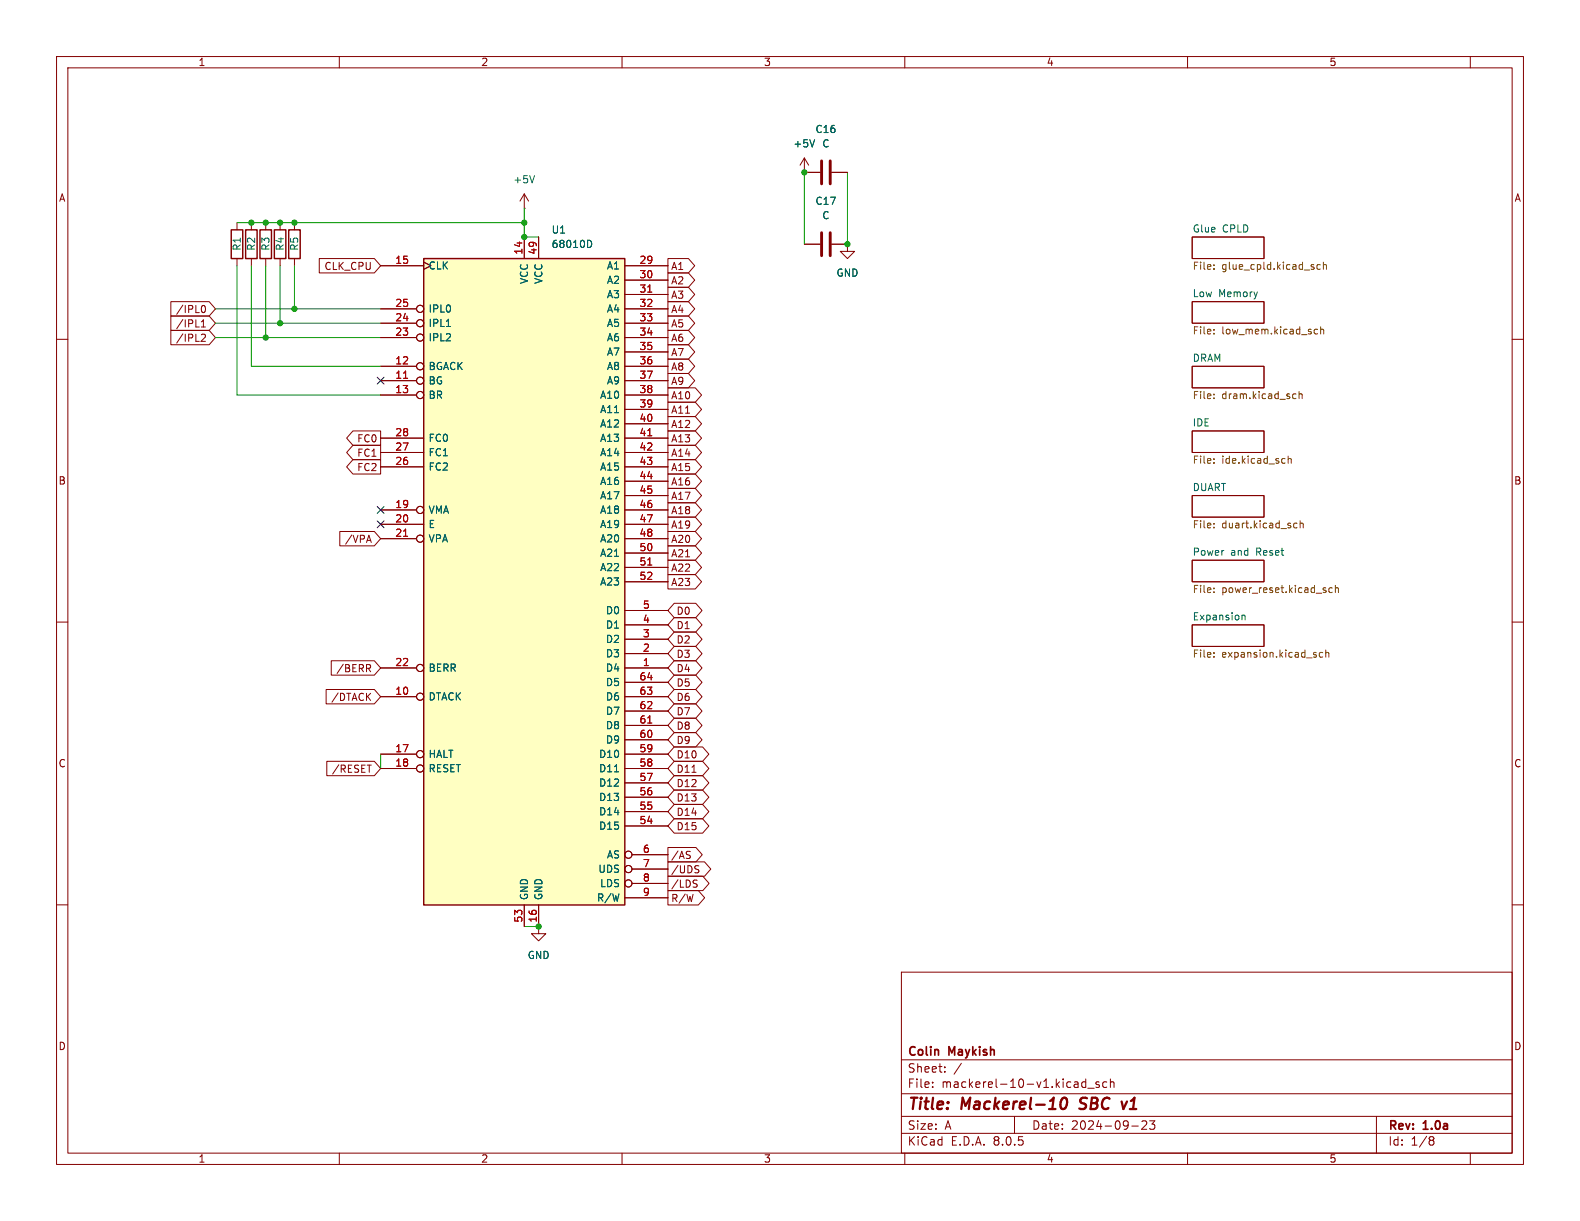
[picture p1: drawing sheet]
<svg xmlns="http://www.w3.org/2000/svg" width="279mm" height="216mm" viewBox="0 0 279 216" stroke-linecap="round" stroke-linejoin="round" font-family="sans-serif">
<g fill="none" stroke="#840000" stroke-width=".18">
<path d="M10 10h259.4v195.9h-259.4zM12 12h255.4v191.9h-255.4zM60 10v2M110 10v2M160 10v2M210 10v2M260 10v2M142.2 30.5h.1M142.2 27.9l-.7 1.3M142.2 27.9v2.6M142.2 27.9l.8 1.3M10 60h2"/>
<path d="M149.9 43.2v1.3h1.2l-1.2 1.2-1.3-1.2h1.3M149.9 43.2h.1M210.8 41.9h12.7v3.8h-12.7zM210.8 53.3h12.7v3.9h-12.7zM267.4 60h2M210.8 64.8h12.7v3.8h-12.7zM210.8 76.2h12.7v3.8h-12.7zM210.8 87.6h12.7v3.8h-12.7zM210.8 99.1h12.7v3.8h-12.7zM10 110h2M210.8 110.5h12.7v3.8h-12.7zM267.4 110h2"/>
<path d="M10 160h2M267.4 160h2M95.2 163.8v1.3h1.3l-1.3 1.3-1.2-1.3h1.2M95.2 163.8h.1M159.4 171.9h108v32h-108zM159.4 197.4h108M159.4 193.4h108M159.4 187.4h108M164.9 192.1v.2M164.9 191.4v.1M167.1 189.4v.2M167.1 188.7v.1"/>
<path d="M170 188l-1.3 1.9M179.4 197.4v3M191.3 192l.3 .3 .4-.1M192 190.8v1.5M192 191.4l-.4-.1-.3 .3M192.4 192.4h1.1M194.4 191.4l-.4-.1-.2 .2 .1 .2 .5 .2v.3h-.6M195.7 191.4l-.4-.1-.3 .3v.4l.1 .2h.6M196.4 191.4l.2-.1 .3 .1 .1 .9M196.4 190.8v1.5M200.1 199.1h1.2M201.9 198.3l.6-.1 .2 .1 .1 .3-.9 1.1h.9"/>
<path d="M203.3 198.2h.9l-.5 .6 .4 .1v.6l-.2 .2h-.4l-.2-.2M243.4 197.4v6.5M60 203.9v2M110 203.9v2M159.4 200.4h108M160 203.9v2M210 203.9v2M253 201h.3l.3 .3-.3 .3M253 201.6h.3M253.3 201.6l.2 .2 .1 .4-.3 .3h-.3M260 203.9v2"/>
</g>
<path d="M187.8 194.3a.46 .46 0 0 1 .5-.2 .46 .46 0 0 1 .4 .4 1.15 1.15 0 0 1-.8 1.6l-.2-.1a1.54 1.54 0 0 1 .1-1.7zM190.9 196l.2 .1M191.2 194.3l-.2 .4 .1 .2M199.3 194.8l-.6 1.3" fill="none" stroke="#840000" stroke-width=".4"/>
<g fill="none" stroke="#725600" stroke-width=".18">
<path d="M214.7 47.5v.1M214.7 46.8v.2M214.7 58.3v.1M214.7 58.9v.2M232.4 58.9l.2 .2 .4-.1M233 58.3l-.4-.1-.2 .1M233.5 46.8h-.4l-.2 .2 .1 .6h.5M233.5 58.3l.2-.1 .3 .1 .1 .8M233.5 57.8v1.3M234 46.9l.2-.1h.3l.1 .8M234 46.4v1.2M214.7 69.7v.1"/>
<path d="M214.7 70.4v.1M228.8 69.6l.4 .1M229.2 70.4l-.4 .1M229.7 69.8l.2-.2 .3 .1 .1 .8M229.7 69.2v1.3M214.7 81.1v.2M214.7 81.8v.1M214.7 92.6v.1M214.7 93.2v.1M227.8 80.6v1.3M227.8 81.2l.2-.1h.3v.8M228.9 93.3h.5"/>
<path d="M228.9 92.6h.5M229.9 92.6l.2-.1 .3 .1 .1 .7M229.9 92.1v1.2M214.7 104v.1M214.7 104.7v.1M214.7 115.4v.1M214.7 116.1v.1M233.9 115.4h-.4l-.2 .2 .1 .5h.5M234.4 115.5l.2-.1h.3l.1 .8M234.4 114.9v1.3M235.6 104l-.4-.1-.2 .3 .1 .5h.5M236.1 104.1l.2-.2 .3 .1 .1 .8"/>
<path d="M236.1 103.5v1.3"/>
</g>
<path d="M144.1 24.7l-.5 1.3M219.6 108.8v.8M219.6 108.9l.2-.1h.3l.1 .8" fill="none" stroke="#006464" stroke-width=".18"/>
<path d="M74.9 45.7h35.6v114.3h-35.6z" fill="#ffffc2"/>
<path d="M40.9 40.6h2v5.1h-2zM43.4 40.6h2.1v5.1h-2.1zM46 40.6h2v5.1h-2zM48.5 40.6h2v5.1h-2zM51.1 40.6h2v5.1h-2zM74.9 45.7h35.6v114.3h-35.6z" fill="none" stroke="#840000" stroke-width=".25"/>
<g fill="none" stroke="#840000" stroke-width=".18">
<path d="M41.9 39.4v1.2M44.4 39.4v1.2M47 39.4v1.2M49.5 39.4v1.2M52.1 39.4v1.2M92.7 36.8h.1M92.7 34.3v2.5M92.7 34.3l-.8 1.3M92.7 34.3l.8 1.3M142.2 30.5h.1M142.2 30.5h2.8M147.1 30.5h2.8"/>
<path d="M30.2 55.9h6.8l1.1 1.3-1.1 1.2h-6.8zM30.2 58.4h6.8l1.1 1.3-1.1 1.3h-6.8zM30.2 53.3h6.8l1.1 1.3-1.1 1.3h-6.8zM35.6 57.8h.7M35.6 56.9l.4-.3v1.2M35.7 59.2l.4-.1 .2 .4-.8 .9h.8M35.7 54.3l.2-.3a.68 .68 0 0 1 .4 .6 .68 .68 0 0 1-.4 .7l-.2-.3M41.9 45.7v1.3M44.4 45.7v1.3M47 45.7v1.3M49.5 45.7v1.3M52.1 45.7v1.3"/>
<path d="M56.5 45.7h9.7l1.1 1.3-1.1 1.3h-9.7zM67.3 47h7.6M67.3 59.7h6.4M67.3 57.2h6.4M67.3 54.6h6.4M74.9 46.4l1.3 .6-1.3 .6M92.7 41.9v3.8M95.2 41.9v3.8M110.5 47h7.6M110.5 59.7h7.6M110.5 57.2h7.6M110.5 54.6h7.6"/>
<path d="M110.5 49.5h7.6M110.5 52.1h7.6M118.1 55.9h3.6l1.2 1.3-1.2 1.2h-3.6zM118.1 45.7h3.6l1.2 1.3-1.2 1.3h-3.6zM118.1 58.4h3.6l1.2 1.3-1.2 1.3h-3.6zM118.1 50.8h3.6l1.2 1.3-1.2 1.2h-3.6zM118.1 48.3h3.6l1.2 1.2-1.2 1.3h-3.6zM118.1 53.3h3.6l1.2 1.3-1.2 1.3h-3.6zM142.2 43.2h2.8M147.1 43.2h2.8M149.9 43.2h.1M62.4 78.7h4.9v2.6h-4.9l-1.1-1.3z"/>
<path d="M62.4 76.2h4.9v2.5h-4.9l-1.1-1.2zM67.3 67.3h6.4M67.3 64.8h6.4M67.3 69.9h6.4M67.3 77.5h7.6M110.5 67.3h7.6M110.5 64.8h7.6M110.5 69.9h7.6M110.5 77.5h7.6M110.5 62.2h7.6M110.5 72.4h7.6M110.5 74.9h7.6"/>
<path d="M118.1 71.1h4.9l1.1 1.3-1.1 1.3h-4.9zM118.1 66h3.6l1.2 1.3-1.2 1.3h-3.6zM118.1 63.5h3.6l1.2 1.3-1.2 1.2h-3.6zM118.1 73.7h4.9l1.1 1.2-1.1 1.3h-4.9zM118.1 68.6h4.9l1.1 1.3-1.1 1.2h-4.9zM118.1 78.7h4.9l1.1 1.3-1.1 1.3h-4.9zM118.1 76.2h4.9l1.1 1.3-1.1 1.2h-4.9zM118.1 61h3.6l1.2 1.2-1.2 1.3h-3.6zM60.1 94h6.1l1.1 1.3-1.1 1.2h-6.1zM62.4 81.3h4.9v2.5h-4.9l-1.1-1.2zM64.9 95.6h.6M65.2 94.7l.5 1.2"/>
<path d="M67.3 90.2h6.4M67.3 92.7h7.6M67.3 95.3h6.4M67.3 82.6h7.6M67.3 80h7.6M110.5 90.2h7.6M110.5 92.7h7.6M110.5 95.3h7.6M110.5 82.6h7.6M110.5 80h7.6M110.5 85.1h7.6M110.5 87.6h7.6"/>
<path d="M110.5 97.8h7.6M118.1 96.5h4.9l1.1 1.3-1.1 1.3h-4.9zM118.1 99.1h4.9l1.1 1.2-1.1 1.3h-4.9zM118.1 81.3h4.9l1.1 1.3-1.1 1.2h-4.9zM118.1 88.9h4.9l1.1 1.3-1.1 1.2h-4.9zM118.1 86.4h4.9l1.1 1.2-1.1 1.3h-4.9zM118.1 94h4.9l1.1 1.3-1.1 1.2h-4.9zM118.1 83.8h4.9l1.1 1.3-1.1 1.3h-4.9zM118.1 91.4h4.9l1.1 1.3-1.1 1.3h-4.9zM58.6 116.8h7.6l1.1 1.3-1.1 1.3h-7.6zM65.1 118.2l.4 .6M65.3 117.5l.2 .3v.3l-.2 .1"/>
<path d="M67.3 118.1h6.4M110.5 118.1h7.6M110.5 115.6h7.6M110.5 113h7.6M110.5 110.5h7.6M110.5 108h7.6M110.5 100.3h7.6M110.5 102.9h7.6M118.1 101.6h4.9l1.1 1.3-1.1 1.2h-4.9zM119.2 114.3h3.8l1.1 1.3-1.1 1.2h-3.8l-1.1-1.2zM119.2 116.8h3.8l1.1 1.3-1.1 1.3h-3.8l-1.1-1.3zM119.2 119.4h3.8l1.1 1.3-1.1 1.2h-3.8l-1.1-1.2z"/>
<path d="M119.2 111.8h3.8l1.1 1.2-1.1 1.3h-3.8l-1.1-1.3zM119.2 106.7h3.8l1.1 1.3-1.1 1.2h-3.8l-1.1-1.2zM119.2 109.2h3.8l1.1 1.3-1.1 1.3h-3.8l-1.1-1.3zM57.7 121.9h8.5l1.1 1.3-1.1 1.3h-8.5zM57.8 134.6h8.4l1.1 1.3-1.1 1.3h-8.4zM64.9 135.3h.8M67.3 123.2h6.4M67.3 133.4h6.4M67.3 135.9h6.4M110.5 123.2h7.6M110.5 133.4h7.6M110.5 135.9h7.6"/>
<path d="M110.5 138.4h7.6M110.5 130.8h7.6M110.5 128.3h7.6M110.5 125.7h7.6M110.5 120.7h7.6M119.2 132.1h5l1.2 1.3-1.2 1.2h-5l-1.1-1.2zM119.2 139.7h5l1.2 1.3-1.2 1.2h-5l-1.1-1.2zM119.2 121.9h3.8l1.1 1.3-1.1 1.3h-3.8l-1.1-1.3zM119.2 124.5h3.8l1.1 1.2-1.1 1.3h-3.8l-1.1-1.3zM119.2 127h3.8l1.1 1.3-1.1 1.2h-3.8l-1.1-1.2zM119.2 129.5h3.8l1.1 1.3-1.1 1.3h-3.8l-1.1-1.3zM119.2 137.2h5l1.2 1.2-1.2 1.3h-5l-1.1-1.3z"/>
<path d="M119.2 134.6h5l1.2 1.3-1.2 1.3h-5l-1.1-1.3zM122.4 136.6h.7M110.5 146.1h7.6M110.5 143.5h7.6M110.5 141h7.6M110.5 158.8h7.6M111.8 151.1h6.3M111.8 153.7h6.3M111.8 156.2h6.3M118.1 152.4h6.5l1.1 1.3-1.1 1.2h-6.5zM118.1 157.5h5.4l1.1 1.3-1.1 1.2h-5.4zM118.1 149.9h5l1.1 1.2-1.1 1.3h-5z"/>
<path d="M118.1 154.9h6.2l1.1 1.3-1.1 1.3h-6.2zM119.2 144.8h5l1.2 1.3-1.2 1.2h-5l-1.1-1.2zM119.2 142.2h5l1.2 1.3-1.2 1.3h-5l-1.1-1.3zM121.9 150.5l.2 .1M122 151.3l.1 .1-.1 .3M122.8 155.6l.5 .1M123 156.3l.3 .2-.3 .4M123.1 153.1h.5M123.3 153.7l.3 .3-.3 .3M92.7 160v3.8M95.2 163.8h.1M95.2 160v3.8"/>
<circle cx="74.3" cy="59.7" r=".63"/>
<circle cx="74.3" cy="57.1" r=".63"/>
<circle cx="74.3" cy="54.6" r=".63"/>
<circle cx="74.3" cy="67.3" r=".63"/>
<circle cx="74.3" cy="64.8" r=".63"/>
<circle cx="74.3" cy="69.8" r=".63"/>
<circle cx="74.3" cy="90.2" r=".63"/>
<circle cx="74.3" cy="95.2" r=".63"/>
<circle cx="74.3" cy="118.1" r=".63"/>
<circle cx="74.3" cy="123.2" r=".63"/>
<circle cx="74.3" cy="133.3" r=".63"/>
<circle cx="74.3" cy="135.9" r=".63"/>
<circle cx="111.1" cy="151.1" r=".63"/>
<circle cx="111.1" cy="156.2" r=".63"/>
<circle cx="111.1" cy="153.7" r=".63"/>
</g>
<path d="M114.5 51.7h.8M71.4 66.9h.7M114.5 77.1h.8M71.4 94.8h.7M114.5 99.9h.8M114.5 127.9h.8" fill="none" stroke="#a90000" stroke-width=".18"/>
<path d="M94.5 31.1l-.4 1.2M144.1 24.7l-.5 1.3M78.9 57.7h.8M103.9 42.5a.64 .64 0 0 1 .7 .6 .64 .64 0 0 1-.7 .7M108.7 136.5h.7" fill="none" stroke="#006464" stroke-width=".18"/>
<path d="M145.3 28.4v4.1M146.8 28.4v4.1M145.3 41.1v4.1M146.8 41.1v4.1" fill="none" stroke="#840000" stroke-width=".51"/>
<g fill="none" stroke="#009600" stroke-width=".18">
<path d="M41.9 39.4h50.8M92.7 36.8v5.1h2.5M142.2 30.5v12.7M149.9 30.5v12.7M38.1 57.2h29.2M38.1 59.7h29.2M38.1 54.6h29.2M41.9 47v22.9h25.4M44.4 47v17.8h22.9M47 47v12.7M49.5 47v10.2M52.1 47v7.6"/>
<path d="M67.3 133.4v2.5M92.7 163.8h2.5"/>
</g>
<path d="M66.7 66.7l1.2 1.2M67.9 66.7l-1.2 1.2M66.7 92.1l1.2 1.2M66.7 89.6l1.2 1.2M67.9 92.1l-1.2 1.2M67.9 89.6l-1.2 1.2" fill="none" stroke="#000084" stroke-width=".18"/>
<g fill="#009600" stroke="#009600" stroke-width=".18">
<circle cx="52.1" cy="54.6" r=".46"/>
<circle cx="49.5" cy="57.2" r=".46"/>
<circle cx="47" cy="39.4" r=".46"/>
<circle cx="49.5" cy="39.4" r=".46"/>
<circle cx="44.4" cy="39.4" r=".46"/>
<circle cx="52.1" cy="39.4" r=".46"/>
<circle cx="47" cy="59.7" r=".46"/>
<circle cx="92.7" cy="39.4" r=".46"/>
<circle cx="92.7" cy="41.9" r=".46"/>
<circle cx="149.9" cy="43.2" r=".46"/>
<circle cx="142.2" cy="30.5" r=".46"/>
<circle cx="95.2" cy="163.8" r=".46"/>
</g>
<g font-size="2.8" fill="#840000">
<text x="160.4" y="196.8">Title:</text>
<text x="170.1" y="196.8">Mackerel-10</text>
<text x="191.8" y="196.8">SBC</text>
<text x="200" y="196.8">v1</text>
</g>
<g font-size="2.1" fill="#840000">
<text x="160.4" y="189.9">Sheet:</text>
<text x="160.4" y="187.1">Colin</text>
<text x="167.9" y="187.1">Maykish</text>
<text x="160.4" y="192.6">File:</text>
<text x="166.5" y="192.6">mackerel-10-v1.kicad_sch</text>
<text x="160.4" y="202.8">KiCad</text>
<text x="160.4" y="200">Size:</text>
<text x="167.1" y="200">A</text>
<text x="168.1" y="202.8">E.D.A.</text>
<text x="175.7" y="202.8">8.0.5</text>
<text x="182.4" y="200">Date:</text>
<text x="189.4" y="200">2024-09-23</text>
<text x="245.4" y="200.2">Rev:</text>
<text x="245.4" y="202.8">Id:</text>
<text x="249.5" y="202.8">1/8</text>
<text x="251.8" y="200.2">1.0a</text>
</g>
<g font-size="1.8" fill="#840000">
<text x="35" y="11.9">1</text>
<text x="85" y="11.9">2</text>
<text x="135" y="11.9">3</text>
<text x="185" y="11.9">4</text>
<text x="235" y="11.9">5</text>
<text x="10.3" y="35.9">A</text>
<text x="267.7" y="35.9">A</text>
<text x="57.3" y="47.9">CLK_CPU</text>
<text x="118.6" y="47.9">A1</text>
<text x="118.6" y="53">A3</text>
<text x="118.6" y="50.5">A2</text>
<text x="31" y="58.1">/IPL1</text>
<text x="31" y="55.6">/IPL0</text>
<text x="118.6" y="58.1">A5</text>
<text x="118.6" y="55.6">A4</text>
<text x="31" y="60.6">/IPL2</text>
<text x="118.6" y="60.6">A6</text>
<text x="118.6" y="65.7">A8</text>
<text x="118.6" y="63.2">A7</text>
<text x="118.6" y="68.3">A9</text>
<text x="118.6" y="70.8">A10</text>
<text x="118.6" y="73.3">A11</text>
<text x="118.6" y="75.9">A12</text>
<text x="63.1" y="81">FC1</text>
<text x="63.1" y="83.5">FC2</text>
<text x="63.1" y="78.4">FC0</text>
<text x="118.6" y="83.5">A15</text>
<text x="118.6" y="81">A14</text>
<text x="118.6" y="78.4">A13</text>
<text x="10.3" y="85.9">B</text>
<text x="118.6" y="88.6">A17</text>
<text x="118.6" y="86">A16</text>
<text x="267.7" y="85.9">B</text>
<text x="118.6" y="91.1">A18</text>
<text x="118.6" y="93.7">A19</text>
<text x="60.9" y="96.2">/VPA</text>
<text x="118.6" y="98.7">A21</text>
<text x="118.6" y="101.3">A22</text>
<text x="118.6" y="96.2">A20</text>
<text x="118.6" y="103.8">A23</text>
<text x="119.5" y="114">D2</text>
<text x="119.5" y="108.9">D0</text>
<text x="119.5" y="111.4">D1</text>
<text x="59.4" y="119.1">/BERR</text>
<text x="119.5" y="116.5">D3</text>
<text x="119.5" y="119.1">D4</text>
<text x="58.5" y="124.1">/DTACK</text>
<text x="119.5" y="121.6">D5</text>
<text x="119.5" y="124.1">D6</text>
<text x="119.5" y="126.7">D7</text>
<text x="119.5" y="129.2">D8</text>
<text x="119.5" y="131.8">D9</text>
<text x="10.3" y="135.9">C</text>
<text x="58.6" y="136.8">/RESET</text>
<text x="119.5" y="134.3">D10</text>
<text x="119.5" y="136.8">D11</text>
<text x="267.7" y="135.9">C</text>
<text x="119.5" y="141.9">D13</text>
<text x="119.5" y="139.4">D12</text>
<text x="119.5" y="147">D15</text>
<text x="119.5" y="144.5">D14</text>
<text x="118.6" y="154.6">/UDS</text>
<text x="118.6" y="152.1">/AS</text>
<text x="118.6" y="159.7">R/W</text>
<text x="118.6" y="157.2">/LDS</text>
<text x="10.3" y="185.9">D</text>
<text x="267.7" y="185.9">D</text>
<text x="35" y="205.8">1</text>
<text x="85" y="205.8">2</text>
<text x="135" y="205.8">3</text>
<text x="185" y="205.8">4</text>
<text x="235" y="205.8">5</text>
</g>
<g font-size="1.8" fill="#006464">
<text x="144.1" y="23.7">C16</text>
<text x="140.2" y="26.3">+5V</text>
<text x="145.3" y="26.3">C</text>
<text x="90.7" y="32.6">+5V</text>
<text x="97.5" y="41.5">U1</text>
<text x="144.1" y="36.4">C17</text>
<text x="145.3" y="39">C</text>
<text x="210.8" y="41.2">Glue</text>
<text x="216.2" y="41.2">CPLD</text>
<text x="42.8" y="44.4" transform="rotate(-90 42.8 44.4)">R1</text>
<text x="45.3" y="44.4" transform="rotate(-90 45.3 44.4)">R2</text>
<text x="47.9" y="44.4" transform="rotate(-90 47.9 44.4)">R3</text>
<text x="50.4" y="44.4" transform="rotate(-90 50.4 44.4)">R4</text>
<text x="52.9" y="44.4" transform="rotate(-90 52.9 44.4)">R5</text>
<text x="75.7" y="47.9">CLK</text>
<text x="97.5" y="44">68010D</text>
<text x="107.2" y="47.9">A1</text>
<text x="93.6" y="50.3" transform="rotate(-90 93.6 50.3)">VCC</text>
<text x="96.1" y="50.3" transform="rotate(-90 96.1 50.3)">VCC</text>
<text x="107.2" y="50.4">A2</text>
<text x="107.2" y="52.9">A3</text>
<text x="147.8" y="49.1">GND</text>
<text x="210.8" y="52.6">Low</text>
<text x="215.5" y="52.6">Memory</text>
<text x="75.7" y="58">IPL1</text>
<text x="75.7" y="55.5">IPL0</text>
<text x="107.2" y="55.5">A4</text>
<text x="107.2" y="58">A5</text>
<text x="75.7" y="65.6">BGACK</text>
<text x="75.7" y="60.6">IPL2</text>
<text x="107.2" y="60.6">A6</text>
<text x="107.2" y="63.1">A7</text>
<text x="107.2" y="65.6">A8</text>
<text x="210.8" y="64.1">DRAM</text>
<text x="75.7" y="68.2">BG</text>
<text x="75.7" y="70.7">BR</text>
<text x="106" y="70.7">A10</text>
<text x="107.2" y="68.2">A9</text>
<text x="106" y="73.3">A11</text>
<text x="106" y="75.8">A12</text>
<text x="210.8" y="75.5">IDE</text>
<text x="75.7" y="83.4">FC2</text>
<text x="75.7" y="80.9">FC1</text>
<text x="75.7" y="78.3">FC0</text>
<text x="106" y="78.3">A13</text>
<text x="106" y="80.9">A14</text>
<text x="106" y="83.4">A15</text>
<text x="106" y="86">A16</text>
<text x="106" y="88.5">A17</text>
<text x="210.8" y="86.9">DUART</text>
<text x="75.7" y="91">VMA</text>
<text x="75.7" y="93.6">E</text>
<text x="106" y="91">A18</text>
<text x="106" y="93.6">A19</text>
<text x="75.7" y="96.1">VPA</text>
<text x="106" y="96.1">A20</text>
<text x="106" y="98.7">A21</text>
<text x="106" y="101.2">A22</text>
<text x="210.8" y="98.3">Power</text>
<text x="217.6" y="98.3">and</text>
<text x="222.2" y="98.3">Reset</text>
<text x="106" y="103.7">A23</text>
<text x="107" y="113.9">D2</text>
<text x="107" y="111.4">D1</text>
<text x="107" y="108.8">D0</text>
<text x="210.8" y="109.8">Expansion</text>
<text x="75.7" y="119">BERR</text>
<text x="107" y="119">D4</text>
<text x="107" y="116.4">D3</text>
<text x="75.7" y="124.1">DTACK</text>
<text x="107" y="124.1">D6</text>
<text x="107" y="121.5">D5</text>
<text x="107" y="131.7">D9</text>
<text x="107" y="129.1">D8</text>
<text x="107" y="126.6">D7</text>
<text x="75.7" y="134.2">HALT</text>
<text x="75.7" y="136.8">RESET</text>
<text x="105.8" y="136.8">D11</text>
<text x="105.8" y="134.2">D10</text>
<text x="105.8" y="141.8">D13</text>
<text x="105.8" y="139.3">D12</text>
<text x="105.8" y="146.9">D15</text>
<text x="105.8" y="144.4">D14</text>
<text x="105.7" y="154.5">UDS</text>
<text x="107.2" y="152">AS</text>
<text x="93.6" y="159.3" transform="rotate(-90 93.6 159.3)">GND</text>
<text x="96.1" y="159.3" transform="rotate(-90 96.1 159.3)">GND</text>
<text x="105.5" y="159.6">R/W</text>
<text x="106" y="157.1">LDS</text>
<text x="93.2" y="169.8">GND</text>
</g>
<g font-size="1.8" fill="#a90000">
<text x="69.8" y="46.7">15</text>
<text x="92.5" y="45.1" transform="rotate(-90 92.5 45.1)">14</text>
<text x="95" y="45.1" transform="rotate(-90 95 45.1)">49</text>
<text x="113" y="46.7">29</text>
<text x="113" y="49.3">30</text>
<text x="113" y="51.8">31</text>
<text x="69.8" y="59.4">23</text>
<text x="69.8" y="56.9">24</text>
<text x="69.8" y="54.4">25</text>
<text x="113" y="54.4">32</text>
<text x="113" y="56.9">33</text>
<text x="113" y="59.4">34</text>
<text x="69.8" y="64.5">12</text>
<text x="113" y="62">35</text>
<text x="113" y="64.5">36</text>
<text x="69.8" y="67.1">11</text>
<text x="69.8" y="69.6">13</text>
<text x="113" y="67.1">37</text>
<text x="113" y="69.6">38</text>
<text x="69.8" y="77.2">28</text>
<text x="113" y="72.1">39</text>
<text x="113" y="74.7">40</text>
<text x="113" y="77.2">41</text>
<text x="69.8" y="82.3">26</text>
<text x="69.8" y="79.8">27</text>
<text x="113" y="79.8">42</text>
<text x="113" y="82.3">43</text>
<text x="69.8" y="89.9">19</text>
<text x="113" y="84.8">44</text>
<text x="113" y="87.4">45</text>
<text x="113" y="89.9">46</text>
<text x="69.8" y="92.5">20</text>
<text x="69.8" y="95">21</text>
<text x="113" y="92.5">47</text>
<text x="113" y="95">48</text>
<text x="113" y="97.5">50</text>
<text x="113" y="100.1">51</text>
<text x="113" y="102.6">52</text>
<text x="113.6" y="107.7">5</text>
<text x="113.6" y="112.8">3</text>
<text x="113.6" y="110.2">4</text>
<text x="69.8" y="117.9">22</text>
<text x="113.6" y="117.9">1</text>
<text x="113.6" y="115.3">2</text>
<text x="69.8" y="122.9">10</text>
<text x="113" y="125.5">62</text>
<text x="113" y="122.9">63</text>
<text x="113" y="120.4">64</text>
<text x="113" y="130.6">60</text>
<text x="113" y="128">61</text>
<text x="69.8" y="133.1">17</text>
<text x="69.8" y="135.6">18</text>
<text x="113" y="135.6">58</text>
<text x="113" y="133.1">59</text>
<text x="113" y="143.3">55</text>
<text x="113" y="140.7">56</text>
<text x="113" y="138.2">57</text>
<text x="113" y="145.8">54</text>
<text x="113.6" y="150.9">6</text>
<text x="113.6" y="153.4">7</text>
<text x="113.6" y="156">8</text>
<text x="113.6" y="158.5">9</text>
<text x="92.5" y="163.2" transform="rotate(-90 92.5 163.2)">53</text>
<text x="95" y="163.2" transform="rotate(-90 95 163.2)">16</text>
</g>
<g font-size="1.8" fill="#725600">
<text x="210.8" y="48">File:</text>
<text x="216" y="48">glue_cpld.kicad_sch</text>
<text x="210.8" y="59.5">File:</text>
<text x="216" y="59.5">low_mem.kicad_sch</text>
<text x="210.8" y="70.9">File:</text>
<text x="216" y="70.9">dram.kicad_sch</text>
<text x="210.8" y="82.3">File:</text>
<text x="216" y="82.3">ide.kicad_sch</text>
<text x="210.8" y="93.8">File:</text>
<text x="216" y="93.8">duart.kicad_sch</text>
<text x="210.8" y="105.2">File:</text>
<text x="216" y="105.2">power_reset.kicad_sch</text>
<text x="210.8" y="116.6">File:</text>
<text x="216" y="116.6">expansion.kicad_sch</text>
</g>
</svg>
